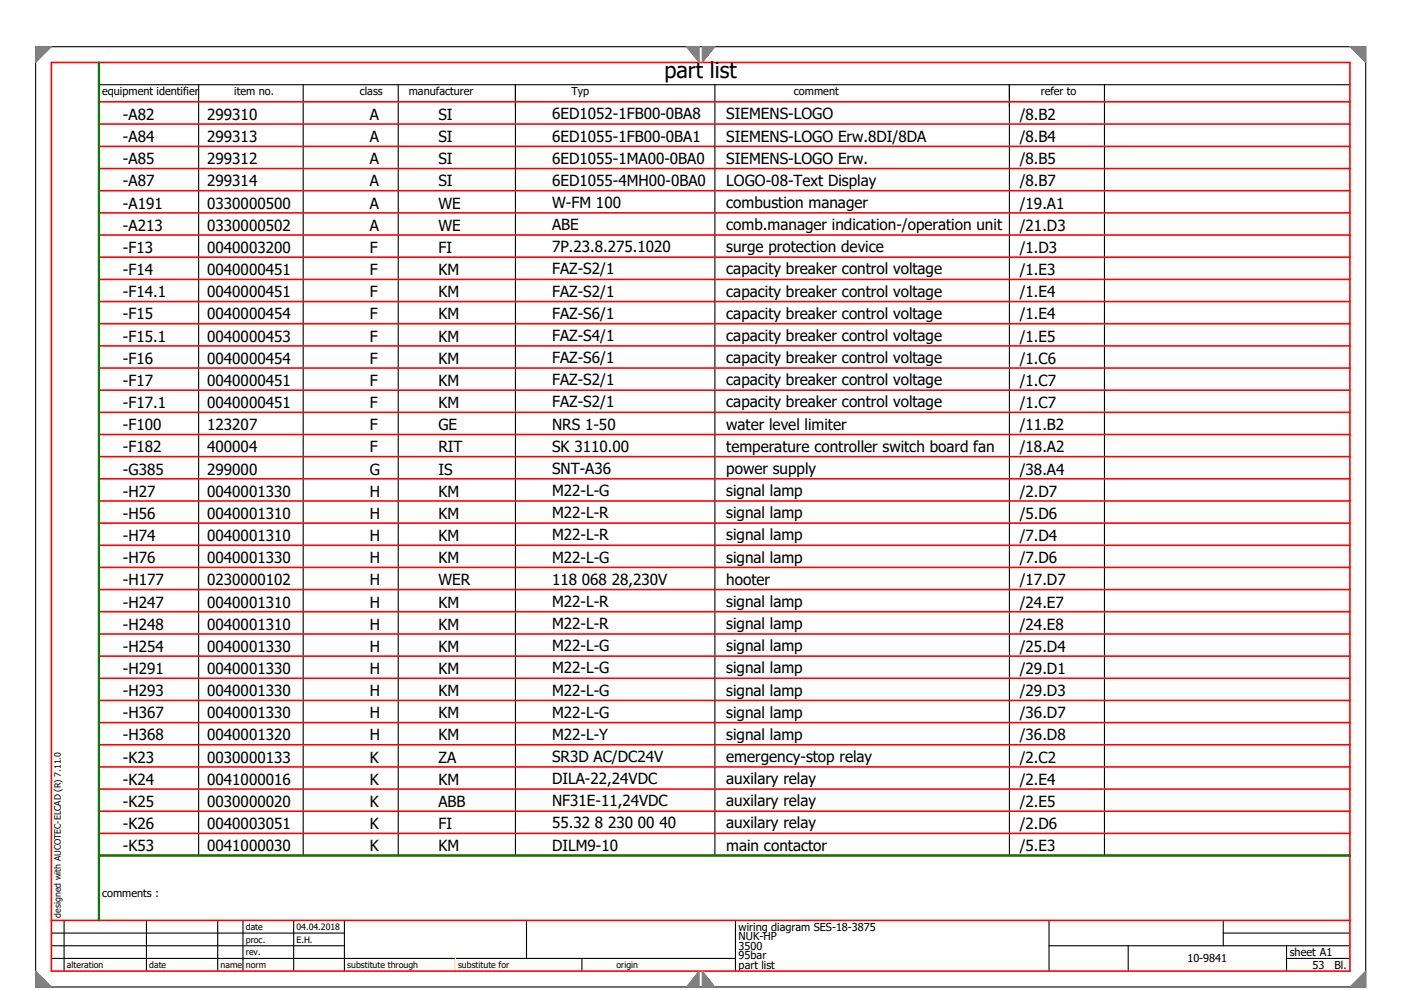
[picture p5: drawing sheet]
<svg xmlns="http://www.w3.org/2000/svg" width="297mm" height="210mm" viewBox="0 0 297 210" stroke-linecap="round" stroke-linejoin="round" font-family="sans-serif">
<g fill="none" stroke="#000" stroke-width=".23">
<path d="M7.6 9.9h282v199.4h-282zM21 18h265.2M42.1 18v163.5M64.3 18v163.5M84.4 18v163.5M109.3 18v163.5M151.6 18v163.5M214 18v163.5M234.2 18v163.5M10.9 197.9h62.1M13.6 195.2v10.8M31 195.2v10.8"/>
<path d="M46.2 195.2v10.8M51.5 195.2v10.8M62.3 195.2v10.8M73 195.2v10.8M111.6 195.2v8.1M155.9 195.2v10.8M222.4 195.2v10.8M259.4 197.9h26.8M259.4 195.2v5.4M10.9 203.3h145M10.9 200.6h62.1M123.4 203.3v2.7"/>
<path d="M222.4 200.6h63.8M239.2 200.6v5.4M272.8 203.3h13.4M272.8 200.6v5.4"/>
</g>
<path d="M96.5 203.3v2.7" fill="none" stroke="#ff0" stroke-width=".21"/>
<path d="M10.9 195.2h275.3" fill="none" stroke="#f00" stroke-width=".34"/>
<path d="M286.2 13.3v192.7" fill="none" stroke="#f00" stroke-width=".34"/>
<path d="M10.9 206h275.3" fill="none" stroke="#f00" stroke-width=".34"/>
<path d="M10.9 13.3v192.7" fill="none" stroke="#f00" stroke-width=".34"/>
<path d="M10.9 13.3h275.3" fill="none" stroke="#f00" stroke-width=".34"/>
<path d="M21 21.6h265.2" fill="none" stroke="#f00" stroke-width=".34"/>
<path d="M21 26.3h265.2" fill="none" stroke="#f00" stroke-width=".34"/>
<path d="M21 31.1h265.2" fill="none" stroke="#f00" stroke-width=".34"/>
<path d="M21 45.1h265.2" fill="none" stroke="#f00" stroke-width=".34"/>
<path d="M21 181.5h265.2" fill="none" stroke="#f00" stroke-width=".34"/>
<path d="M21 35.8h265.2" fill="none" stroke="#f00" stroke-width=".34"/>
<path d="M21 40.4h265.2" fill="none" stroke="#f00" stroke-width=".34"/>
<path d="M21 49.8h265.2" fill="none" stroke="#f00" stroke-width=".34"/>
<path d="M21 54.5h265.2" fill="none" stroke="#f00" stroke-width=".34"/>
<path d="M21 59.3h265.2" fill="none" stroke="#f00" stroke-width=".34"/>
<path d="M21 64h265.2" fill="none" stroke="#f00" stroke-width=".34"/>
<path d="M21 68.7h265.2" fill="none" stroke="#f00" stroke-width=".34"/>
<path d="M21 73.4h265.2" fill="none" stroke="#f00" stroke-width=".34"/>
<path d="M21 78.1h265.2" fill="none" stroke="#f00" stroke-width=".34"/>
<path d="M21 82.8h265.2" fill="none" stroke="#f00" stroke-width=".34"/>
<path d="M21 87.5h265.2" fill="none" stroke="#f00" stroke-width=".34"/>
<path d="M21 92.2h265.2" fill="none" stroke="#f00" stroke-width=".34"/>
<path d="M21 96.9h265.2" fill="none" stroke="#f00" stroke-width=".34"/>
<path d="M21 101.6h265.2" fill="none" stroke="#f00" stroke-width=".34"/>
<path d="M21 106.3h265.2" fill="none" stroke="#f00" stroke-width=".34"/>
<path d="M21 111h265.2" fill="none" stroke="#f00" stroke-width=".34"/>
<path d="M21 115.7h265.2" fill="none" stroke="#f00" stroke-width=".34"/>
<path d="M21 120.4h265.2" fill="none" stroke="#f00" stroke-width=".34"/>
<path d="M21 125.1h265.2" fill="none" stroke="#f00" stroke-width=".34"/>
<path d="M21 129.8h265.2" fill="none" stroke="#f00" stroke-width=".34"/>
<path d="M21 134.5h265.2" fill="none" stroke="#f00" stroke-width=".34"/>
<path d="M21 139.2h265.2" fill="none" stroke="#f00" stroke-width=".34"/>
<path d="M21 143.9h265.2" fill="none" stroke="#f00" stroke-width=".34"/>
<path d="M21 148.6h265.2" fill="none" stroke="#f00" stroke-width=".34"/>
<path d="M21 153.3h265.2" fill="none" stroke="#f00" stroke-width=".34"/>
<path d="M21 158h265.2" fill="none" stroke="#f00" stroke-width=".34"/>
<path d="M21 162.7h265.2" fill="none" stroke="#f00" stroke-width=".34"/>
<path d="M21 167.4h265.2" fill="none" stroke="#f00" stroke-width=".34"/>
<path d="M21 172.1h265.2" fill="none" stroke="#f00" stroke-width=".34"/>
<path d="M21 176.8h265.2" fill="none" stroke="#f00" stroke-width=".34"/>
<path d="M21 181.5h265.2" fill="none" stroke="#f00" stroke-width=".34"/>
<path d="M7.6 206v3.3" fill="none" stroke="#808080" stroke-width=".21"/>
<path d="M7.6 209.3h3.3" fill="none" stroke="#808080" stroke-width=".21"/>
<path d="M7.6 206l3.3 3.3" fill="none" stroke="#808080" stroke-width=".21"/>
<path d="M7.6 209.3h3.2" fill="none" stroke="#808080" stroke-width=".21"/>
<path d="M7.6 209.2h3.1" fill="none" stroke="#808080" stroke-width=".21"/>
<path d="M7.6 209.1h3" fill="none" stroke="#808080" stroke-width=".21"/>
<path d="M7.6 209h2.9" fill="none" stroke="#808080" stroke-width=".21"/>
<path d="M7.6 208.9h2.8" fill="none" stroke="#808080" stroke-width=".21"/>
<path d="M7.6 208.8h2.7" fill="none" stroke="#808080" stroke-width=".21"/>
<path d="M7.6 208.7h2.7" fill="none" stroke="#808080" stroke-width=".21"/>
<path d="M7.6 208.7h2.6" fill="none" stroke="#808080" stroke-width=".21"/>
<path d="M7.6 208.6h2.5" fill="none" stroke="#808080" stroke-width=".21"/>
<path d="M7.6 208.5h2.4" fill="none" stroke="#808080" stroke-width=".21"/>
<path d="M7.6 208.4h2.3" fill="none" stroke="#808080" stroke-width=".21"/>
<path d="M7.6 208.3h2.2" fill="none" stroke="#808080" stroke-width=".21"/>
<path d="M7.6 208.2h2.2" fill="none" stroke="#808080" stroke-width=".21"/>
<path d="M7.6 208.2h2.1" fill="none" stroke="#808080" stroke-width=".21"/>
<path d="M7.6 208.1h2" fill="none" stroke="#808080" stroke-width=".21"/>
<path d="M7.6 208h1.9" fill="none" stroke="#808080" stroke-width=".21"/>
<path d="M7.6 207.9h1.8" fill="none" stroke="#808080" stroke-width=".21"/>
<path d="M7.6 207.8h1.7" fill="none" stroke="#808080" stroke-width=".21"/>
<path d="M7.6 207.7h1.6" fill="none" stroke="#808080" stroke-width=".21"/>
<path d="M7.6 207.6h1.6" fill="none" stroke="#808080" stroke-width=".21"/>
<path d="M7.6 207.6h1.5" fill="none" stroke="#808080" stroke-width=".21"/>
<path d="M7.6 207.5h1.4" fill="none" stroke="#808080" stroke-width=".21"/>
<path d="M7.6 207.4h1.3" fill="none" stroke="#808080" stroke-width=".21"/>
<path d="M7.6 207.3h1.2" fill="none" stroke="#808080" stroke-width=".21"/>
<path d="M7.6 207.2h1.2" fill="none" stroke="#808080" stroke-width=".21"/>
<path d="M7.6 207.2h1.1" fill="none" stroke="#808080" stroke-width=".21"/>
<path d="M7.6 207.1h1" fill="none" stroke="#808080" stroke-width=".21"/>
<path d="M7.6 207h.9" fill="none" stroke="#808080" stroke-width=".21"/>
<path d="M7.6 206.9h.8" fill="none" stroke="#808080" stroke-width=".21"/>
<path d="M7.6 206.8h.7" fill="none" stroke="#808080" stroke-width=".21"/>
<path d="M7.6 206.7h.7" fill="none" stroke="#808080" stroke-width=".21"/>
<path d="M7.6 206.7h.6" fill="none" stroke="#808080" stroke-width=".21"/>
<path d="M7.6 206.6h.5" fill="none" stroke="#808080" stroke-width=".21"/>
<path d="M7.6 206.5h.4" fill="none" stroke="#808080" stroke-width=".21"/>
<path d="M7.6 206.4h.3" fill="none" stroke="#808080" stroke-width=".21"/>
<path d="M7.6 206.3h.2" fill="none" stroke="#808080" stroke-width=".21"/>
<path d="M7.6 206.2h.1" fill="none" stroke="#808080" stroke-width=".21"/>
<path d="M7.6 206.1h.1" fill="none" stroke="#808080" stroke-width=".21"/>
<path d="M7.6 9.9v3.4" fill="none" stroke="#808080" stroke-width=".21"/>
<path d="M7.6 9.9h3.3" fill="none" stroke="#808080" stroke-width=".21"/>
<path d="M10.9 9.9l-3.3 3.4" fill="none" stroke="#808080" stroke-width=".21"/>
<path d="M7.6 13.1h.1" fill="none" stroke="#808080" stroke-width=".21"/>
<path d="M7.6 13h.1" fill="none" stroke="#808080" stroke-width=".21"/>
<path d="M7.6 12.9h.2" fill="none" stroke="#808080" stroke-width=".21"/>
<path d="M7.6 12.8h.3" fill="none" stroke="#808080" stroke-width=".21"/>
<path d="M7.6 12.8h.4" fill="none" stroke="#808080" stroke-width=".21"/>
<path d="M7.6 12.7h.5" fill="none" stroke="#808080" stroke-width=".21"/>
<path d="M7.6 12.6h.6" fill="none" stroke="#808080" stroke-width=".21"/>
<path d="M7.6 12.5h.7" fill="none" stroke="#808080" stroke-width=".21"/>
<path d="M7.6 12.4h.7" fill="none" stroke="#808080" stroke-width=".21"/>
<path d="M7.6 12.3h.8" fill="none" stroke="#808080" stroke-width=".21"/>
<path d="M7.6 12.3h.9" fill="none" stroke="#808080" stroke-width=".21"/>
<path d="M7.6 12.2h1" fill="none" stroke="#808080" stroke-width=".21"/>
<path d="M7.6 12.1h1.1" fill="none" stroke="#808080" stroke-width=".21"/>
<path d="M7.6 12h1.2" fill="none" stroke="#808080" stroke-width=".21"/>
<path d="M7.6 11.9h1.2" fill="none" stroke="#808080" stroke-width=".21"/>
<path d="M7.6 11.8h1.3" fill="none" stroke="#808080" stroke-width=".21"/>
<path d="M7.6 11.7h1.4" fill="none" stroke="#808080" stroke-width=".21"/>
<path d="M7.6 11.7h1.5" fill="none" stroke="#808080" stroke-width=".21"/>
<path d="M7.6 11.6h1.6" fill="none" stroke="#808080" stroke-width=".21"/>
<path d="M7.6 11.5h1.6" fill="none" stroke="#808080" stroke-width=".21"/>
<path d="M7.6 11.4h1.7" fill="none" stroke="#808080" stroke-width=".21"/>
<path d="M7.6 11.3h1.8" fill="none" stroke="#808080" stroke-width=".21"/>
<path d="M7.6 11.2h1.9" fill="none" stroke="#808080" stroke-width=".21"/>
<path d="M7.6 11.2h2" fill="none" stroke="#808080" stroke-width=".21"/>
<path d="M7.6 11.1h2.1" fill="none" stroke="#808080" stroke-width=".21"/>
<path d="M7.6 11h2.2" fill="none" stroke="#808080" stroke-width=".21"/>
<path d="M7.6 10.9h2.2" fill="none" stroke="#808080" stroke-width=".21"/>
<path d="M7.6 10.8h2.3" fill="none" stroke="#808080" stroke-width=".21"/>
<path d="M7.6 10.7h2.4" fill="none" stroke="#808080" stroke-width=".21"/>
<path d="M7.6 10.7h2.5" fill="none" stroke="#808080" stroke-width=".21"/>
<path d="M7.6 10.6h2.6" fill="none" stroke="#808080" stroke-width=".21"/>
<path d="M7.6 10.5h2.7" fill="none" stroke="#808080" stroke-width=".21"/>
<path d="M7.6 10.4h2.7" fill="none" stroke="#808080" stroke-width=".21"/>
<path d="M7.6 10.3h2.8" fill="none" stroke="#808080" stroke-width=".21"/>
<path d="M7.6 10.2h2.9" fill="none" stroke="#808080" stroke-width=".21"/>
<path d="M7.6 10.2h3" fill="none" stroke="#808080" stroke-width=".21"/>
<path d="M7.6 10.1h3.1" fill="none" stroke="#808080" stroke-width=".21"/>
<path d="M7.6 10h3.2" fill="none" stroke="#808080" stroke-width=".21"/>
<path d="M7.6 9.9h3.3" fill="none" stroke="#808080" stroke-width=".21"/>
<path d="M145.5 9.9h2.7" fill="none" stroke="#808080" stroke-width=".21"/>
<path d="M148.2 9.9v3.4" fill="none" stroke="#808080" stroke-width=".21"/>
<path d="M145.5 9.9l2.7 3.4" fill="none" stroke="#808080" stroke-width=".21"/>
<path d="M148.1 13.1h.1" fill="none" stroke="#808080" stroke-width=".21"/>
<path d="M148.1 13h.1" fill="none" stroke="#808080" stroke-width=".21"/>
<path d="M148 12.9h.2" fill="none" stroke="#808080" stroke-width=".21"/>
<path d="M147.9 12.8h.3" fill="none" stroke="#808080" stroke-width=".21"/>
<path d="M147.9 12.8h.3" fill="none" stroke="#808080" stroke-width=".21"/>
<path d="M147.8 12.7h.4" fill="none" stroke="#808080" stroke-width=".21"/>
<path d="M147.7 12.6h.5" fill="none" stroke="#808080" stroke-width=".21"/>
<path d="M147.7 12.5h.5" fill="none" stroke="#808080" stroke-width=".21"/>
<path d="M147.6 12.4h.6" fill="none" stroke="#808080" stroke-width=".21"/>
<path d="M147.5 12.3h.7" fill="none" stroke="#808080" stroke-width=".21"/>
<path d="M147.5 12.3h.7" fill="none" stroke="#808080" stroke-width=".21"/>
<path d="M147.4 12.2h.8" fill="none" stroke="#808080" stroke-width=".21"/>
<path d="M147.3 12.1h.9" fill="none" stroke="#808080" stroke-width=".21"/>
<path d="M147.3 12h.9" fill="none" stroke="#808080" stroke-width=".21"/>
<path d="M147.2 11.9h1" fill="none" stroke="#808080" stroke-width=".21"/>
<path d="M147.1 11.8h1.1" fill="none" stroke="#808080" stroke-width=".21"/>
<path d="M147.1 11.7h1.1" fill="none" stroke="#808080" stroke-width=".21"/>
<path d="M147 11.7h1.2" fill="none" stroke="#808080" stroke-width=".21"/>
<path d="M146.9 11.6h1.3" fill="none" stroke="#808080" stroke-width=".21"/>
<path d="M146.9 11.5h1.3" fill="none" stroke="#808080" stroke-width=".21"/>
<path d="M146.8 11.4h1.4" fill="none" stroke="#808080" stroke-width=".21"/>
<path d="M146.7 11.3h1.5" fill="none" stroke="#808080" stroke-width=".21"/>
<path d="M146.7 11.2h1.5" fill="none" stroke="#808080" stroke-width=".21"/>
<path d="M146.6 11.2h1.6" fill="none" stroke="#808080" stroke-width=".21"/>
<path d="M146.5 11.1h1.7" fill="none" stroke="#808080" stroke-width=".21"/>
<path d="M146.4 11h1.8" fill="none" stroke="#808080" stroke-width=".21"/>
<path d="M146.4 10.9h1.8" fill="none" stroke="#808080" stroke-width=".21"/>
<path d="M146.3 10.8h1.9" fill="none" stroke="#808080" stroke-width=".21"/>
<path d="M146.3 10.7h1.9" fill="none" stroke="#808080" stroke-width=".21"/>
<path d="M146.2 10.7h2" fill="none" stroke="#808080" stroke-width=".21"/>
<path d="M146.1 10.6h2.1" fill="none" stroke="#808080" stroke-width=".21"/>
<path d="M146 10.5h2.2" fill="none" stroke="#808080" stroke-width=".21"/>
<path d="M146 10.4h2.2" fill="none" stroke="#808080" stroke-width=".21"/>
<path d="M145.9 10.3h2.3" fill="none" stroke="#808080" stroke-width=".21"/>
<path d="M145.9 10.2h2.3" fill="none" stroke="#808080" stroke-width=".21"/>
<path d="M145.8 10.2h2.4" fill="none" stroke="#808080" stroke-width=".21"/>
<path d="M145.7 10.1h2.5" fill="none" stroke="#808080" stroke-width=".21"/>
<path d="M145.6 10h2.6" fill="none" stroke="#808080" stroke-width=".21"/>
<path d="M145.6 9.9h2.6" fill="none" stroke="#808080" stroke-width=".21"/>
<path d="M148.9 9.9v3.4" fill="none" stroke="#808080" stroke-width=".21"/>
<path d="M151.6 9.9l-2.7 3.4" fill="none" stroke="#808080" stroke-width=".21"/>
<path d="M148.9 9.9h2.7" fill="none" stroke="#808080" stroke-width=".21"/>
<path d="M148.9 13.1h.1" fill="none" stroke="#808080" stroke-width=".21"/>
<path d="M148.9 13h.1" fill="none" stroke="#808080" stroke-width=".21"/>
<path d="M148.9 12.9h.2" fill="none" stroke="#808080" stroke-width=".21"/>
<path d="M148.9 12.8h.3" fill="none" stroke="#808080" stroke-width=".21"/>
<path d="M148.9 12.8h.3" fill="none" stroke="#808080" stroke-width=".21"/>
<path d="M148.9 12.7h.4" fill="none" stroke="#808080" stroke-width=".21"/>
<path d="M148.9 12.6h.5" fill="none" stroke="#808080" stroke-width=".21"/>
<path d="M148.9 12.5h.5" fill="none" stroke="#808080" stroke-width=".21"/>
<path d="M148.9 12.4h.6" fill="none" stroke="#808080" stroke-width=".21"/>
<path d="M148.9 12.3h.7" fill="none" stroke="#808080" stroke-width=".21"/>
<path d="M148.9 12.3h.7" fill="none" stroke="#808080" stroke-width=".21"/>
<path d="M148.9 12.2h.8" fill="none" stroke="#808080" stroke-width=".21"/>
<path d="M148.9 12.1h.9" fill="none" stroke="#808080" stroke-width=".21"/>
<path d="M148.9 12h.9" fill="none" stroke="#808080" stroke-width=".21"/>
<path d="M148.9 11.9h1" fill="none" stroke="#808080" stroke-width=".21"/>
<path d="M148.9 11.8h1.1" fill="none" stroke="#808080" stroke-width=".21"/>
<path d="M148.9 11.7h1.1" fill="none" stroke="#808080" stroke-width=".21"/>
<path d="M148.9 11.7h1.2" fill="none" stroke="#808080" stroke-width=".21"/>
<path d="M148.9 11.6h1.3" fill="none" stroke="#808080" stroke-width=".21"/>
<path d="M148.9 11.5h1.3" fill="none" stroke="#808080" stroke-width=".21"/>
<path d="M148.9 11.4h1.4" fill="none" stroke="#808080" stroke-width=".21"/>
<path d="M148.9 11.3h1.5" fill="none" stroke="#808080" stroke-width=".21"/>
<path d="M148.9 11.2h1.5" fill="none" stroke="#808080" stroke-width=".21"/>
<path d="M148.9 11.2h1.6" fill="none" stroke="#808080" stroke-width=".21"/>
<path d="M148.9 11.1h1.7" fill="none" stroke="#808080" stroke-width=".21"/>
<path d="M148.9 11h1.8" fill="none" stroke="#808080" stroke-width=".21"/>
<path d="M148.9 10.9h1.8" fill="none" stroke="#808080" stroke-width=".21"/>
<path d="M148.9 10.8h1.9" fill="none" stroke="#808080" stroke-width=".21"/>
<path d="M148.9 10.7h2" fill="none" stroke="#808080" stroke-width=".21"/>
<path d="M148.9 10.7h2" fill="none" stroke="#808080" stroke-width=".21"/>
<path d="M148.9 10.6h2.1" fill="none" stroke="#808080" stroke-width=".21"/>
<path d="M148.9 10.5h2.2" fill="none" stroke="#808080" stroke-width=".21"/>
<path d="M148.9 10.4h2.2" fill="none" stroke="#808080" stroke-width=".21"/>
<path d="M148.9 10.3h2.3" fill="none" stroke="#808080" stroke-width=".21"/>
<path d="M148.9 10.2h2.4" fill="none" stroke="#808080" stroke-width=".21"/>
<path d="M148.9 10.2h2.4" fill="none" stroke="#808080" stroke-width=".21"/>
<path d="M148.9 10.1h2.5" fill="none" stroke="#808080" stroke-width=".21"/>
<path d="M148.9 10h2.6" fill="none" stroke="#808080" stroke-width=".21"/>
<path d="M148.9 9.9h2.6" fill="none" stroke="#808080" stroke-width=".21"/>
<path d="M286.2 9.9h3.4" fill="none" stroke="#808080" stroke-width=".21"/>
<path d="M289.6 9.9v3.4" fill="none" stroke="#808080" stroke-width=".21"/>
<path d="M286.2 9.9l3.4 3.4" fill="none" stroke="#808080" stroke-width=".21"/>
<path d="M289.5 13.1h.1" fill="none" stroke="#808080" stroke-width=".21"/>
<path d="M289.4 13h.1" fill="none" stroke="#808080" stroke-width=".21"/>
<path d="M289.3 12.9h.2" fill="none" stroke="#808080" stroke-width=".21"/>
<path d="M289.2 12.8h.3" fill="none" stroke="#808080" stroke-width=".21"/>
<path d="M289.1 12.8h.4" fill="none" stroke="#808080" stroke-width=".21"/>
<path d="M289 12.7h.5" fill="none" stroke="#808080" stroke-width=".21"/>
<path d="M288.9 12.6h.6" fill="none" stroke="#808080" stroke-width=".21"/>
<path d="M288.9 12.5h.6" fill="none" stroke="#808080" stroke-width=".21"/>
<path d="M288.8 12.4h.7" fill="none" stroke="#808080" stroke-width=".21"/>
<path d="M288.7 12.3h.8" fill="none" stroke="#808080" stroke-width=".21"/>
<path d="M288.6 12.3h.9" fill="none" stroke="#808080" stroke-width=".21"/>
<path d="M288.5 12.2h1" fill="none" stroke="#808080" stroke-width=".21"/>
<path d="M288.4 12.1h1.1" fill="none" stroke="#808080" stroke-width=".21"/>
<path d="M288.3 12h1.2" fill="none" stroke="#808080" stroke-width=".21"/>
<path d="M288.3 11.9h1.2" fill="none" stroke="#808080" stroke-width=".21"/>
<path d="M288.2 11.8h1.3" fill="none" stroke="#808080" stroke-width=".21"/>
<path d="M288.1 11.7h1.4" fill="none" stroke="#808080" stroke-width=".21"/>
<path d="M288 11.7h1.5" fill="none" stroke="#808080" stroke-width=".21"/>
<path d="M287.9 11.6h1.6" fill="none" stroke="#808080" stroke-width=".21"/>
<path d="M287.8 11.5h1.7" fill="none" stroke="#808080" stroke-width=".21"/>
<path d="M287.8 11.4h1.7" fill="none" stroke="#808080" stroke-width=".21"/>
<path d="M287.7 11.3h1.8" fill="none" stroke="#808080" stroke-width=".21"/>
<path d="M287.6 11.2h1.9" fill="none" stroke="#808080" stroke-width=".21"/>
<path d="M287.5 11.2h2" fill="none" stroke="#808080" stroke-width=".21"/>
<path d="M287.4 11.1h2.1" fill="none" stroke="#808080" stroke-width=".21"/>
<path d="M287.4 11h2.1" fill="none" stroke="#808080" stroke-width=".21"/>
<path d="M287.3 10.9h2.2" fill="none" stroke="#808080" stroke-width=".21"/>
<path d="M287.2 10.8h2.3" fill="none" stroke="#808080" stroke-width=".21"/>
<path d="M287.1 10.7h2.4" fill="none" stroke="#808080" stroke-width=".21"/>
<path d="M287 10.7h2.5" fill="none" stroke="#808080" stroke-width=".21"/>
<path d="M286.9 10.6h2.6" fill="none" stroke="#808080" stroke-width=".21"/>
<path d="M286.8 10.5h2.7" fill="none" stroke="#808080" stroke-width=".21"/>
<path d="M286.8 10.4h2.7" fill="none" stroke="#808080" stroke-width=".21"/>
<path d="M286.7 10.3h2.8" fill="none" stroke="#808080" stroke-width=".21"/>
<path d="M286.6 10.2h2.9" fill="none" stroke="#808080" stroke-width=".21"/>
<path d="M286.5 10.2h3" fill="none" stroke="#808080" stroke-width=".21"/>
<path d="M286.4 10.1h3.1" fill="none" stroke="#808080" stroke-width=".21"/>
<path d="M286.3 10h3.2" fill="none" stroke="#808080" stroke-width=".21"/>
<path d="M286.3 9.9h3.2" fill="none" stroke="#808080" stroke-width=".21"/>
<path d="M289.6 206l-3.4 3.3" fill="none" stroke="#808080" stroke-width=".21"/>
<path d="M289.6 206v3.3" fill="none" stroke="#808080" stroke-width=".21"/>
<path d="M286.2 209.3h3.4" fill="none" stroke="#808080" stroke-width=".21"/>
<path d="M286.3 209.3h3.2" fill="none" stroke="#808080" stroke-width=".21"/>
<path d="M286.4 209.2h3.1" fill="none" stroke="#808080" stroke-width=".21"/>
<path d="M286.5 209.1h3" fill="none" stroke="#808080" stroke-width=".21"/>
<path d="M286.6 209h2.9" fill="none" stroke="#808080" stroke-width=".21"/>
<path d="M286.7 208.9h2.8" fill="none" stroke="#808080" stroke-width=".21"/>
<path d="M286.8 208.8h2.7" fill="none" stroke="#808080" stroke-width=".21"/>
<path d="M286.8 208.7h2.7" fill="none" stroke="#808080" stroke-width=".21"/>
<path d="M286.9 208.7h2.6" fill="none" stroke="#808080" stroke-width=".21"/>
<path d="M287 208.6h2.5" fill="none" stroke="#808080" stroke-width=".21"/>
<path d="M287.1 208.5h2.4" fill="none" stroke="#808080" stroke-width=".21"/>
<path d="M287.2 208.4h2.3" fill="none" stroke="#808080" stroke-width=".21"/>
<path d="M287.3 208.3h2.2" fill="none" stroke="#808080" stroke-width=".21"/>
<path d="M287.4 208.2h2.1" fill="none" stroke="#808080" stroke-width=".21"/>
<path d="M287.4 208.2h2.1" fill="none" stroke="#808080" stroke-width=".21"/>
<path d="M287.5 208.1h2" fill="none" stroke="#808080" stroke-width=".21"/>
<path d="M287.6 208h1.9" fill="none" stroke="#808080" stroke-width=".21"/>
<path d="M287.7 207.9h1.8" fill="none" stroke="#808080" stroke-width=".21"/>
<path d="M287.8 207.8h1.7" fill="none" stroke="#808080" stroke-width=".21"/>
<path d="M287.8 207.7h1.7" fill="none" stroke="#808080" stroke-width=".21"/>
<path d="M287.9 207.6h1.6" fill="none" stroke="#808080" stroke-width=".21"/>
<path d="M288 207.6h1.5" fill="none" stroke="#808080" stroke-width=".21"/>
<path d="M288.1 207.5h1.4" fill="none" stroke="#808080" stroke-width=".21"/>
<path d="M288.2 207.4h1.3" fill="none" stroke="#808080" stroke-width=".21"/>
<path d="M288.3 207.3h1.2" fill="none" stroke="#808080" stroke-width=".21"/>
<path d="M288.3 207.2h1.2" fill="none" stroke="#808080" stroke-width=".21"/>
<path d="M288.4 207.2h1.1" fill="none" stroke="#808080" stroke-width=".21"/>
<path d="M288.5 207.1h1" fill="none" stroke="#808080" stroke-width=".21"/>
<path d="M288.6 207h.9" fill="none" stroke="#808080" stroke-width=".21"/>
<path d="M288.7 206.9h.8" fill="none" stroke="#808080" stroke-width=".21"/>
<path d="M288.8 206.8h.7" fill="none" stroke="#808080" stroke-width=".21"/>
<path d="M288.9 206.7h.6" fill="none" stroke="#808080" stroke-width=".21"/>
<path d="M288.9 206.7h.6" fill="none" stroke="#808080" stroke-width=".21"/>
<path d="M289 206.6h.5" fill="none" stroke="#808080" stroke-width=".21"/>
<path d="M289.1 206.5h.4" fill="none" stroke="#808080" stroke-width=".21"/>
<path d="M289.2 206.4h.3" fill="none" stroke="#808080" stroke-width=".21"/>
<path d="M289.3 206.3h.2" fill="none" stroke="#808080" stroke-width=".21"/>
<path d="M289.4 206.2h.1" fill="none" stroke="#808080" stroke-width=".21"/>
<path d="M289.5 206.1h.1" fill="none" stroke="#808080" stroke-width=".21"/>
<path d="M148.2 206l-2.7 3.3" fill="none" stroke="#808080" stroke-width=".21"/>
<path d="M148.2 206v3.3" fill="none" stroke="#808080" stroke-width=".21"/>
<path d="M145.5 209.3h2.7" fill="none" stroke="#808080" stroke-width=".21"/>
<path d="M145.6 209.3h2.6" fill="none" stroke="#808080" stroke-width=".21"/>
<path d="M145.7 209.2h2.5" fill="none" stroke="#808080" stroke-width=".21"/>
<path d="M145.8 209.1h2.4" fill="none" stroke="#808080" stroke-width=".21"/>
<path d="M145.9 209h2.3" fill="none" stroke="#808080" stroke-width=".21"/>
<path d="M145.9 208.9h2.3" fill="none" stroke="#808080" stroke-width=".21"/>
<path d="M146 208.8h2.2" fill="none" stroke="#808080" stroke-width=".21"/>
<path d="M146 208.7h2.2" fill="none" stroke="#808080" stroke-width=".21"/>
<path d="M146.1 208.7h2.1" fill="none" stroke="#808080" stroke-width=".21"/>
<path d="M146.2 208.6h2" fill="none" stroke="#808080" stroke-width=".21"/>
<path d="M146.3 208.5h1.9" fill="none" stroke="#808080" stroke-width=".21"/>
<path d="M146.3 208.4h1.9" fill="none" stroke="#808080" stroke-width=".21"/>
<path d="M146.4 208.3h1.8" fill="none" stroke="#808080" stroke-width=".21"/>
<path d="M146.4 208.2h1.8" fill="none" stroke="#808080" stroke-width=".21"/>
<path d="M146.5 208.2h1.7" fill="none" stroke="#808080" stroke-width=".21"/>
<path d="M146.6 208.1h1.6" fill="none" stroke="#808080" stroke-width=".21"/>
<path d="M146.7 208h1.5" fill="none" stroke="#808080" stroke-width=".21"/>
<path d="M146.7 207.9h1.5" fill="none" stroke="#808080" stroke-width=".21"/>
<path d="M146.8 207.8h1.4" fill="none" stroke="#808080" stroke-width=".21"/>
<path d="M146.9 207.7h1.3" fill="none" stroke="#808080" stroke-width=".21"/>
<path d="M146.9 207.6h1.3" fill="none" stroke="#808080" stroke-width=".21"/>
<path d="M147 207.6h1.2" fill="none" stroke="#808080" stroke-width=".21"/>
<path d="M147.1 207.5h1.1" fill="none" stroke="#808080" stroke-width=".21"/>
<path d="M147.1 207.4h1.1" fill="none" stroke="#808080" stroke-width=".21"/>
<path d="M147.2 207.3h1" fill="none" stroke="#808080" stroke-width=".21"/>
<path d="M147.3 207.2h.9" fill="none" stroke="#808080" stroke-width=".21"/>
<path d="M147.3 207.2h.9" fill="none" stroke="#808080" stroke-width=".21"/>
<path d="M147.4 207.1h.8" fill="none" stroke="#808080" stroke-width=".21"/>
<path d="M147.5 207h.7" fill="none" stroke="#808080" stroke-width=".21"/>
<path d="M147.5 206.9h.7" fill="none" stroke="#808080" stroke-width=".21"/>
<path d="M147.6 206.8h.6" fill="none" stroke="#808080" stroke-width=".21"/>
<path d="M147.7 206.7h.5" fill="none" stroke="#808080" stroke-width=".21"/>
<path d="M147.7 206.7h.5" fill="none" stroke="#808080" stroke-width=".21"/>
<path d="M147.8 206.6h.4" fill="none" stroke="#808080" stroke-width=".21"/>
<path d="M147.9 206.5h.3" fill="none" stroke="#808080" stroke-width=".21"/>
<path d="M147.9 206.4h.3" fill="none" stroke="#808080" stroke-width=".21"/>
<path d="M148 206.3h.2" fill="none" stroke="#808080" stroke-width=".21"/>
<path d="M148.1 206.2h.1" fill="none" stroke="#808080" stroke-width=".21"/>
<path d="M148.1 206.1h.1" fill="none" stroke="#808080" stroke-width=".21"/>
<path d="M148.9 206v3.3" fill="none" stroke="#808080" stroke-width=".21"/>
<path d="M148.9 209.3h2.7" fill="none" stroke="#808080" stroke-width=".21"/>
<path d="M148.9 206l2.7 3.3" fill="none" stroke="#808080" stroke-width=".21"/>
<path d="M148.9 209.3h2.6" fill="none" stroke="#808080" stroke-width=".21"/>
<path d="M148.9 209.2h2.5" fill="none" stroke="#808080" stroke-width=".21"/>
<path d="M148.9 209.1h2.4" fill="none" stroke="#808080" stroke-width=".21"/>
<path d="M148.9 209h2.4" fill="none" stroke="#808080" stroke-width=".21"/>
<path d="M148.9 208.9h2.3" fill="none" stroke="#808080" stroke-width=".21"/>
<path d="M148.9 208.8h2.2" fill="none" stroke="#808080" stroke-width=".21"/>
<path d="M148.9 208.7h2.2" fill="none" stroke="#808080" stroke-width=".21"/>
<path d="M148.9 208.7h2.1" fill="none" stroke="#808080" stroke-width=".21"/>
<path d="M148.9 208.6h2" fill="none" stroke="#808080" stroke-width=".21"/>
<path d="M148.9 208.5h2" fill="none" stroke="#808080" stroke-width=".21"/>
<path d="M148.9 208.4h1.9" fill="none" stroke="#808080" stroke-width=".21"/>
<path d="M148.9 208.3h1.8" fill="none" stroke="#808080" stroke-width=".21"/>
<path d="M148.9 208.2h1.8" fill="none" stroke="#808080" stroke-width=".21"/>
<path d="M148.9 208.2h1.7" fill="none" stroke="#808080" stroke-width=".21"/>
<path d="M148.9 208.1h1.6" fill="none" stroke="#808080" stroke-width=".21"/>
<path d="M148.9 208h1.5" fill="none" stroke="#808080" stroke-width=".21"/>
<path d="M148.9 207.9h1.5" fill="none" stroke="#808080" stroke-width=".21"/>
<path d="M148.9 207.8h1.4" fill="none" stroke="#808080" stroke-width=".21"/>
<path d="M148.9 207.7h1.3" fill="none" stroke="#808080" stroke-width=".21"/>
<path d="M148.9 207.6h1.3" fill="none" stroke="#808080" stroke-width=".21"/>
<path d="M148.9 207.6h1.2" fill="none" stroke="#808080" stroke-width=".21"/>
<path d="M148.9 207.5h1.1" fill="none" stroke="#808080" stroke-width=".21"/>
<path d="M148.9 207.4h1.1" fill="none" stroke="#808080" stroke-width=".21"/>
<path d="M148.9 207.3h1" fill="none" stroke="#808080" stroke-width=".21"/>
<path d="M148.9 207.2h.9" fill="none" stroke="#808080" stroke-width=".21"/>
<path d="M148.9 207.2h.9" fill="none" stroke="#808080" stroke-width=".21"/>
<path d="M148.9 207.1h.8" fill="none" stroke="#808080" stroke-width=".21"/>
<path d="M148.9 207h.7" fill="none" stroke="#808080" stroke-width=".21"/>
<path d="M148.9 206.9h.7" fill="none" stroke="#808080" stroke-width=".21"/>
<path d="M148.9 206.8h.6" fill="none" stroke="#808080" stroke-width=".21"/>
<path d="M148.9 206.7h.5" fill="none" stroke="#808080" stroke-width=".21"/>
<path d="M148.9 206.7h.5" fill="none" stroke="#808080" stroke-width=".21"/>
<path d="M148.9 206.6h.4" fill="none" stroke="#808080" stroke-width=".21"/>
<path d="M148.9 206.5h.3" fill="none" stroke="#808080" stroke-width=".21"/>
<path d="M148.9 206.4h.3" fill="none" stroke="#808080" stroke-width=".21"/>
<path d="M148.9 206.3h.2" fill="none" stroke="#808080" stroke-width=".21"/>
<path d="M148.9 206.2h.1" fill="none" stroke="#808080" stroke-width=".21"/>
<path d="M148.9 206.1h.1" fill="none" stroke="#808080" stroke-width=".21"/>
<path d="M21 13.3v181.9" fill="none" stroke="#008000" stroke-width=".47"/>
<path d="M21 181.5h265.2" fill="none" stroke="#008000" stroke-width=".47"/>
<text font-size="4.6" x="140.9" y="16.6">part list</text>
<g font-size="3.2">
<text x="26.1" y="25.4">-A82</text>
<text x="43.9" y="25.4">299310</text>
<text x="78.4" y="25.4">A</text>
<text x="93" y="25.4">SI</text>
<text x="117" y="25.3">6ED1052-1FB00-0BA8</text>
<text x="154" y="25.3">SIEMENS-LOGO</text>
<text x="216.2" y="25.4">/8.B2</text>
<text x="26.1" y="30.1">-A84</text>
<text x="26.1" y="34.8">-A85</text>
<text x="43.9" y="30.1">299313</text>
<text x="43.9" y="34.8">299312</text>
<text x="78.4" y="30.1">A</text>
<text x="78.4" y="34.8">A</text>
<text x="93" y="30.1">SI</text>
<text x="93" y="34.8">SI</text>
<text x="117" y="30">6ED1055-1FB00-0BA1</text>
<text x="117" y="34.7">6ED1055-1MA00-0BA0</text>
<text x="154" y="30">SIEMENS-LOGO Erw.8DI/8DA</text>
<text x="154" y="34.7">SIEMENS-LOGO Erw.</text>
<text x="216.2" y="30.1">/8.B4</text>
<text x="216.2" y="34.8">/8.B5</text>
<text x="26.1" y="39.5">-A87</text>
<text x="43.9" y="39.5">299314</text>
<text x="78.4" y="39.5">A</text>
<text x="93" y="39.5">SI</text>
<text x="117" y="39.4">6ED1055-4MH00-0BA0</text>
<text x="154" y="39.4">LOGO-08-Text Display</text>
<text x="216.2" y="39.5">/8.B7</text>
<text x="26.1" y="44.2">-A191</text>
<text x="43.9" y="44.2">0330000500</text>
<text x="78.4" y="44.2">A</text>
<text x="93" y="44.2">WE</text>
<text x="117" y="44.1">W-FM 100</text>
<text x="154" y="44.1">combustion manager</text>
<text x="216.2" y="44.2">/19.A1</text>
<text x="26.1" y="49">-A213</text>
<text x="26.1" y="53.7">-F13</text>
<text x="43.9" y="53.7">0040003200</text>
<text x="43.9" y="49">0330000502</text>
<text x="78.4" y="53.7">F</text>
<text x="78.4" y="49">A</text>
<text x="93" y="53.7">FI</text>
<text x="93" y="49">WE</text>
<text x="117" y="48.8">ABE</text>
<text x="117" y="53.5">7P.23.8.275.1020</text>
<text x="154" y="48.8">comb.manager indication-/operation unit</text>
<text x="154" y="53.5">surge protection device</text>
<text x="216.2" y="49">/21.D3</text>
<text x="216.2" y="53.7">/1.D3</text>
<text x="26.1" y="58.4">-F14</text>
<text x="43.9" y="58.4">0040000451</text>
<text x="78.4" y="58.4">F</text>
<text x="93" y="58.4">KM</text>
<text x="117" y="58.2">FAZ-S2/1</text>
<text x="154" y="58.2">capacity breaker control voltage</text>
<text x="216.2" y="58.4">/1.E3</text>
<text x="26.1" y="63.1">-F14.1</text>
<text x="43.9" y="63.1">0040000451</text>
<text x="78.4" y="63.1">F</text>
<text x="93" y="63.1">KM</text>
<text x="117" y="62.9">FAZ-S2/1</text>
<text x="154" y="62.9">capacity breaker control voltage</text>
<text x="216.2" y="63.1">/1.E4</text>
<text x="26.1" y="67.8">-F15</text>
<text x="43.9" y="67.8">0040000454</text>
<text x="78.4" y="67.8">F</text>
<text x="93" y="67.8">KM</text>
<text x="117" y="67.6">FAZ-S6/1</text>
<text x="154" y="67.6">capacity breaker control voltage</text>
<text x="216.2" y="67.8">/1.E4</text>
<text x="26.1" y="72.5">-F15.1</text>
<text x="26.1" y="77.2">-F16</text>
<text x="43.9" y="77.2">0040000454</text>
<text x="43.9" y="72.5">0040000453</text>
<text x="78.4" y="77.2">F</text>
<text x="78.4" y="72.5">F</text>
<text x="93" y="77.2">KM</text>
<text x="93" y="72.5">KM</text>
<text x="117" y="72.3">FAZ-S4/1</text>
<text x="117" y="77">FAZ-S6/1</text>
<text x="154" y="72.3">capacity breaker control voltage</text>
<text x="154" y="77">capacity breaker control voltage</text>
<text x="216.2" y="72.5">/1.E5</text>
<text x="216.2" y="77.2">/1.C6</text>
<text x="26.1" y="81.9">-F17</text>
<text x="43.9" y="81.9">0040000451</text>
<text x="78.4" y="81.9">F</text>
<text x="93" y="81.9">KM</text>
<text x="117" y="81.7">FAZ-S2/1</text>
<text x="154" y="81.7">capacity breaker control voltage</text>
<text x="216.2" y="81.9">/1.C7</text>
<text x="26.1" y="86.6">-F17.1</text>
<text x="43.9" y="86.6">0040000451</text>
<text x="78.4" y="86.6">F</text>
<text x="93" y="86.6">KM</text>
<text x="117" y="86.4">FAZ-S2/1</text>
<text x="154" y="86.4">capacity breaker control voltage</text>
<text x="216.2" y="86.6">/1.C7</text>
<text x="26.1" y="91.2">-F100</text>
<text x="26.1" y="95.9">-F182</text>
<text x="43.9" y="91.2">123207</text>
<text x="43.9" y="95.9">400004</text>
<text x="78.4" y="91.2">F</text>
<text x="78.4" y="95.9">F</text>
<text x="93" y="91.2">GE</text>
<text x="93" y="95.9">RIT</text>
<text x="117" y="91.1">NRS 1-50</text>
<text x="117" y="95.8">SK 3110.00</text>
<text x="154" y="91.1">water level limiter</text>
<text x="154" y="95.8">temperature controller switch board fan</text>
<text x="216.2" y="91.2">/11.B2</text>
<text x="216.2" y="95.9">/18.A2</text>
<text x="26.1" y="100.6">-G385</text>
<text x="43.9" y="100.6">299000</text>
<text x="78.4" y="100.6">G</text>
<text x="93" y="100.6">IS</text>
<text x="117" y="100.5">SNT-A36</text>
<text x="154" y="100.5">power supply</text>
<text x="216.2" y="100.6">/38.A4</text>
<text x="26.1" y="105.3">-H27</text>
<text x="43.9" y="105.3">0040001330</text>
<text x="78.4" y="105.3">H</text>
<text x="93" y="105.3">KM</text>
<text x="117" y="105.2">M22-L-G</text>
<text x="154" y="105.2">signal lamp</text>
<text x="216.2" y="105.3">/2.D7</text>
<text x="26.1" y="110">-H56</text>
<text x="43.9" y="110">0040001310</text>
<text x="78.4" y="110">H</text>
<text x="93" y="110">KM</text>
<text x="117" y="109.9">M22-L-R</text>
<text x="154" y="109.9">signal lamp</text>
<text x="216.2" y="110">/5.D6</text>
<text x="26.1" y="114.7">-H74</text>
<text x="26.1" y="119.4">-H76</text>
<text x="43.9" y="114.7">0040001310</text>
<text x="43.9" y="119.4">0040001330</text>
<text x="78.4" y="114.7">H</text>
<text x="78.4" y="119.4">H</text>
<text x="93" y="114.7">KM</text>
<text x="93" y="119.4">KM</text>
<text x="117" y="114.6">M22-L-R</text>
<text x="117" y="119.3">M22-L-G</text>
<text x="154" y="114.6">signal lamp</text>
<text x="154" y="119.3">signal lamp</text>
<text x="216.2" y="114.7">/7.D4</text>
<text x="216.2" y="119.4">/7.D6</text>
<text x="26.1" y="124.2">-H177</text>
<text x="43.9" y="124.2">0230000102</text>
<text x="78.4" y="124.2">H</text>
<text x="93" y="124.2">WER</text>
<text x="117" y="124">118 068 28,230V</text>
<text x="154" y="124">hooter</text>
<text x="216.2" y="124.2">/17.D7</text>
<text x="26.1" y="128.9">-H247</text>
<text x="43.9" y="128.9">0040001310</text>
<text x="78.4" y="128.9">H</text>
<text x="93" y="128.9">KM</text>
<text x="117" y="128.7">M22-L-R</text>
<text x="154" y="128.7">signal lamp</text>
<text x="216.2" y="128.9">/24.E7</text>
<text x="26.1" y="133.6">-H248</text>
<text x="43.9" y="133.6">0040001310</text>
<text x="78.4" y="133.6">H</text>
<text x="93" y="133.6">KM</text>
<text x="117" y="133.4">M22-L-R</text>
<text x="154" y="133.4">signal lamp</text>
<text x="216.2" y="133.6">/24.E8</text>
<text x="26.1" y="138.3">-H254</text>
<text x="26.1" y="143">-H291</text>
<text x="43.9" y="138.3">0040001330</text>
<text x="43.9" y="143">0040001330</text>
<text x="78.4" y="138.3">H</text>
<text x="78.4" y="143">H</text>
<text x="93" y="138.3">KM</text>
<text x="93" y="143">KM</text>
<text x="117" y="142.8">M22-L-G</text>
<text x="117" y="138.1">M22-L-G</text>
<text x="154" y="142.8">signal lamp</text>
<text x="154" y="138.1">signal lamp</text>
<text x="216.2" y="143">/29.D1</text>
<text x="216.2" y="138.3">/25.D4</text>
<text x="26.1" y="147.7">-H293</text>
<text x="43.9" y="147.7">0040001330</text>
<text x="78.4" y="147.7">H</text>
<text x="93" y="147.7">KM</text>
<text x="117" y="147.5">M22-L-G</text>
<text x="154" y="147.5">signal lamp</text>
<text x="216.2" y="147.7">/29.D3</text>
<text x="26.1" y="152.4">-H367</text>
<text x="43.9" y="152.4">0040001330</text>
<text x="78.4" y="152.4">H</text>
<text x="93" y="152.4">KM</text>
<text x="117" y="152.2">M22-L-G</text>
<text x="154" y="152.2">signal lamp</text>
<text x="216.2" y="152.4">/36.D7</text>
<text x="26.1" y="157.1">-H368</text>
<text x="26.1" y="161.8">-K23</text>
<text x="43.9" y="157.1">0040001320</text>
<text x="43.9" y="161.8">0030000133</text>
<text x="78.4" y="157.1">H</text>
<text x="78.4" y="161.8">K</text>
<text x="93" y="157.1">KM</text>
<text x="93" y="161.8">ZA</text>
<text x="117" y="156.9">M22-L-Y</text>
<text x="117" y="161.6">SR3D AC/DC24V</text>
<text x="154" y="156.9">signal lamp</text>
<text x="154" y="161.6">emergency-stop relay</text>
<text x="216.2" y="157.1">/36.D8</text>
<text x="216.2" y="161.8">/2.C2</text>
<text x="26.1" y="166.5">-K24</text>
<text x="43.9" y="166.5">0041000016</text>
<text x="78.4" y="166.5">K</text>
<text x="93" y="166.5">KM</text>
<text x="117" y="166.3">DILA-22,24VDC</text>
<text x="154" y="166.3">auxilary relay</text>
<text x="216.2" y="166.5">/2.E4</text>
<text x="26.1" y="171.2">-K25</text>
<text x="43.9" y="171.2">0030000020</text>
<text x="78.4" y="171.2">K</text>
<text x="93" y="171.2">ABB</text>
<text x="117" y="171">NF31E-11,24VDC</text>
<text x="154" y="171">auxilary relay</text>
<text x="216.2" y="171.2">/2.E5</text>
<text x="26.1" y="175.9">-K26</text>
<text x="43.9" y="175.9">0040003051</text>
<text x="78.4" y="175.9">K</text>
<text x="93" y="175.9">FI</text>
<text x="117" y="175.7">55.32 8 230 00 40</text>
<text x="154" y="175.7">auxilary relay</text>
<text x="216.2" y="175.9">/2.D6</text>
<text x="26.1" y="180.6">-K53</text>
<text x="43.9" y="180.6">0041000030</text>
<text x="78.4" y="180.6">K</text>
<text x="93" y="180.6">KM</text>
<text x="117" y="180.4">DILM9-10</text>
<text x="154" y="180.4">main contactor</text>
<text x="216.2" y="180.6">/5.E3</text>
</g>
<g font-size="2.3">
<text x="21.7" y="20.2">equipment identifier</text>
<text x="49.7" y="20.2">item no.</text>
<text x="76.3" y="20.2">class</text>
<text x="86.7" y="20.2">manufacturer</text>
<text x="121.2" y="20.2">Typ</text>
<text x="168.3" y="20.2">comment</text>
<text x="220.7" y="20.2">refer to</text>
<text x="21.7" y="190.4">comments :</text>
<text x="156.6" y="197.4">wiring diagram SES-18-3875</text>
<text x="156.6" y="201.4">3500</text>
<text x="156.6" y="199.4">NUK-HP</text>
<text x="156.6" y="203.5">95bar</text>
<text x="273.4" y="202.8">sheet A1</text>
<text x="156.6" y="205.5">part list</text>
<text x="251.8" y="204.1">10-9841</text>
<text x="278.3" y="205.5">53</text>
<text x="283" y="205.5">Bl.</text>
</g>
<g font-size="1.9">
<text x="12.9" y="194.6" transform="rotate(-90 12.9 194.6)">designed with AUCOTEC-ELCAD (R) 7.11.0</text>
<text x="52.1" y="197.3">date</text>
<text x="62.9" y="197.3">04.04.2018</text>
<text x="52.1" y="199.9">proc.</text>
<text x="52.1" y="202.6">rev.</text>
<text x="62.9" y="199.9">E.H.</text>
<text x="14.2" y="205.3">alteration</text>
<text x="31.6" y="205.3">date</text>
<text x="46.8" y="205.3">name</text>
<text x="52.1" y="205.3">norm</text>
<text x="73.6" y="205.3">substitute through</text>
<text x="97.1" y="205.3">substitute for</text>
<text x="130.7" y="205.3">origin</text>
</g>
</svg>
